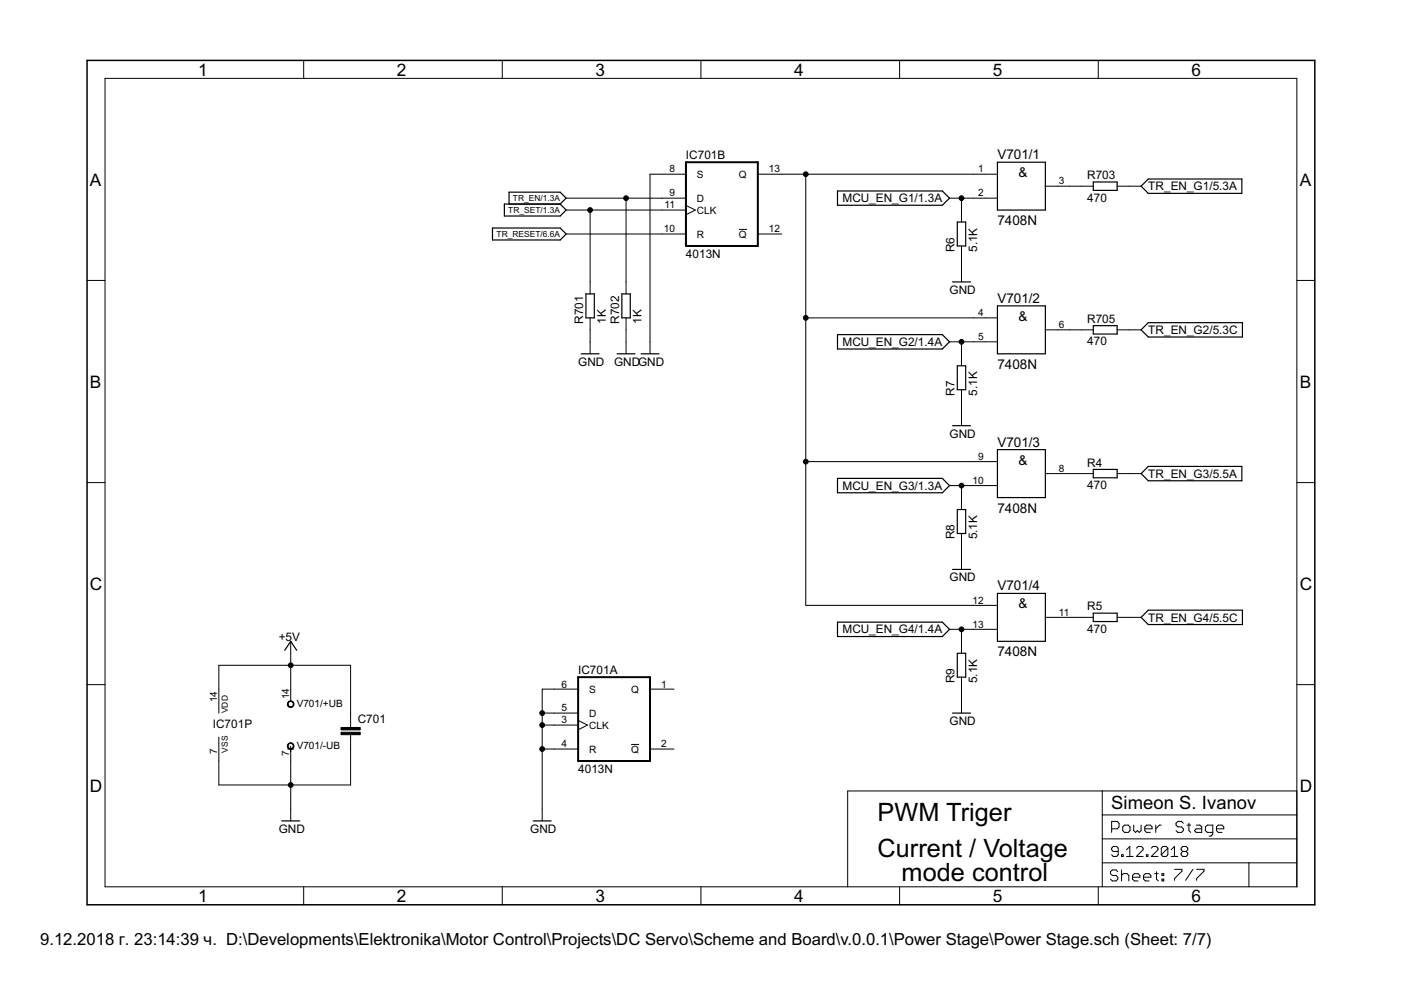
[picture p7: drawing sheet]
<svg xmlns="http://www.w3.org/2000/svg" width="297mm" height="210mm" viewBox="0 0 297 210" stroke-linecap="round" stroke-linejoin="round" font-family="sans-serif">
<g fill="#000" stroke="#000" stroke-width=".21">
<path d="M22.3 16.6v171.4zM64.4 12.8v3.8zM106.5 12.8v3.8zM148.6 12.8v3.8zM190.7 12.8v3.8zM232.9 12.8v3.8zM22.3 16.6h252.7zM137.8 36.9h2.6zM140.4 36.9h5zM160.7 36.9h5.1zM165.8 36.9h5zM170.8 36.9v30.5z"/>
<path d="M206.4 36.9h2.5zM170.8 36.9h35.6zM208.9 36.9h2.6zM221.6 39.5h2.6zM224.2 39.5h2.5zM229.3 39.5h2.5zM226.7 39.5h2.6zM236.9 39.5h2.5zM239.4 39.5h2.5zM18.5 59.5h3.8zM120 42h12.7zM120 44.5h5.1z"/>
<path d="M125.1 59.8v2.5zM125.1 44.5h15.3zM125.1 44.5v15.3zM132.7 59.8v2.5zM132.7 42v17.8zM140.4 44.5h5zM140.4 49.6h5zM140.4 42h5zM120 49.6h20.4zM132.7 42h7.7zM145.4 43.6l2 .9zM145.4 45.5l2-1z"/>
<path d="M156.7 48.6h1.6zM160.7 49.6h5.1zM201.3 42h2.6zM203.9 52.2v2.5zM203.9 44.5v2.6zM203.9 57.2v2.6zM203.9 54.7v2.5zM203.9 42v2.5zM206.4 42h2.5zM203.9 42h2.5zM208.9 42h2.6zM275 59.5h3.8z"/>
<path d="M125.1 67.4v2.5zM125.1 72.5v2.5zM125.1 69.9v2.6zM132.7 67.4v2.5zM132.7 72.5v2.5zM132.7 69.9v2.6zM137.8 72.5v2.5zM137.8 36.9v35.6zM170.8 67.4h35.6zM170.8 67.4v30.5zM201.3 72.5h2.6zM203.9 75v2.6z"/>
<path d="M203.9 72.5v2.5zM206.4 67.4h2.5zM206.4 72.5h2.5zM203.9 72.5h2.5zM208.9 67.4h2.6zM208.9 72.5h2.6zM221.6 69.9h2.6zM224.2 69.9h2.5zM229.3 69.9h2.5zM226.7 69.9h2.6zM236.9 69.9h2.5zM239.4 69.9h2.5z"/>
<path d="M170.8 97.9v30.5zM203.9 82.6v2.6zM203.9 87.7v2.6zM203.9 85.2v2.5zM206.4 97.9h2.5zM170.8 97.9h35.6zM208.9 97.9h2.6zM18.5 102.3h3.8zM201.3 103h2.6zM203.9 113.1v2.6zM203.9 105.5v2.5zM203.9 118.2v2.5z"/>
<path d="M203.9 115.7v2.5zM203.9 103v2.5zM206.4 103h2.5zM203.9 103h2.5zM208.9 103h2.6zM221.6 100.4h2.6zM224.2 100.4h2.5zM229.3 100.4h2.5zM226.7 100.4h2.6zM236.9 100.4h2.5zM239.4 100.4h2.5zM275 102.3h3.8z"/>
<path d="M61.6 136v2.5zM61.6 138.5v2.6zM170.8 128.4h35.6zM201.3 133.4h2.6zM203.9 136v2.5zM203.9 133.4v2.6zM206.4 128.4h2.5zM206.4 133.4h2.5zM203.9 133.4h2.5zM208.9 128.4h2.6zM208.9 133.4h2.6zM221.6 130.9h2.6z"/>
<path d="M224.2 130.9h2.5zM229.3 130.9h2.5zM226.7 130.9h2.6zM236.9 130.9h2.5zM239.4 130.9h2.5zM18.5 145.2h3.8zM46.4 146.1v5.1zM46.4 141.1v5zM61.6 146.1v2.6zM61.6 158.2v1.2zM61.6 141.1v5zM46.4 141.1h15.2z"/>
<path d="M61 158.8h1.3zM74.3 151.2v2.5zM74.3 156.3v2.5zM74.3 153.7v.5zM74.3 155.8v.5zM74.3 141.1v10.1zM61.6 141.1h12.7zM115 153.7v5.1zM115 151.2v2.5zM115 146.1v5.1zM115 146.1h2.5zM117.5 153.7h5.1z"/>
<path d="M117.5 158.8h5.1zM117.5 151.2h5.1zM117.5 146.1h5.1zM115 158.8h2.5zM115 151.2h2.5zM115 153.7h2.5zM122.6 152.8l2 .9zM122.6 154.7l2-1zM133.8 157.8h1.7zM137.8 146.1h5.1zM137.8 158.8h5.1zM203.9 143.6v2.5z"/>
<path d="M203.9 148.7v2.5zM203.9 146.1v2.6zM275 145.2h3.8zM46.4 156.3v5.1zM46.4 161.4v5zM61.6 158.8v2.6zM61.6 171.5v2.6zM61.6 161.4v5zM61.6 166.4v5.1zM61.6 166.4h12.7zM46.4 166.4h15.2zM74.3 158.8v7.6z"/>
<path d="M115 171.5v2.6zM115 158.8v12.7zM179.7 167.7h54zM233.7 167.7h41.3zM233.7 177.9h41.3zM233.7 172.8v5.1zM233.7 172.8h41.3zM233.7 167.7v5.1zM235.7 174.2v2.3zM235.7 174.2h1.2zM235.7 179.8v.4zM236 179.5l-.3 .3z"/>
<path d="M236 179.5h.7zM236.9 174.2l.4 .3zM235.7 175.7h1.2zM236.7 179.5l.4 .3zM237.3 174.5v.8zM237.3 175.3l-.4 .4zM238 175.3v.8zM238 176.1l.4 .4zM238.4 176.5h.8zM238 175.3l.4-.4zM239.2 176.5l.4-.4zM238.4 174.9h.8z"/>
<path d="M239.5 179.5v2.1zM239.6 175.3v.8zM239.2 174.9l.4 .4zM240.4 174.9v1.2zM240.4 176.1l.4 .4zM240.8 176.5l.4-.4zM241.2 176.1l.3 .4zM241.3 179.5l-.4 .3zM241.5 176.5l.4-.4zM241.9 174.9v1.2zM241.3 179.5h.7zM242 179.5l.4 .3z"/>
<path d="M242.7 175.3v.8zM242.7 175.3l.4-.4zM242.7 176.1l.4 .4zM243.1 174.9h.8zM243.1 176.5h.8zM243.9 174.9l.4 .4zM244.3 175.3v.4zM242.7 175.7h1.6zM244.5 179.5l-.4 .3zM245 174.9v1.6zM245 175.7l.8-.8zM244.5 179.5h.7z"/>
<path d="M245.2 179.5l.3 .3zM245.8 174.9h.4zM246.5 179.5l-.3 .3zM246.5 179.5h.8zM247.3 179.5l.3 .3zM247.6 179.8v1.4zM249 179.5v2.1zM249.3 174.5v.4zM249.3 174.9l.4 .4zM249.3 174.5l.4-.3zM249.7 175.3h.8zM249.3 176.1l.4 .4z"/>
<path d="M250.8 179.5l-.4 .3zM249.7 174.2h.8zM250.5 175.3l.4 .4zM249.7 176.5h.8zM250.8 179.5h.7zM250.5 174.2l.4 .3zM250.9 175.7v.4zM250.9 176.1l-.4 .4zM251.5 179.5l.3 .3zM251.7 174.9h.8zM251.8 179.8v.4zM252.1 174.5v1.6z"/>
<path d="M252.1 176.1l.4 .4zM253.2 176.1l.4-.4zM253.6 174.9h.8zM253.2 176.1l.4 .4zM253.6 175.7h1.2zM254.4 174.9l.4 .4zM254.8 175.3v1.2zM253.6 176.5h1.2zM255.6 175.3v.8zM255.6 176.1l.4 .4zM255.6 175.3l.4-.4zM256 176.5h1.1z"/>
<path d="M256.3 177.3h.5zM256.8 177.3l.3-.4zM257.1 174.9v2zM256 174.9h1.1zM257.9 175.3v.8zM257.9 175.3l.4-.4zM257.9 176.1l.4 .4zM258.3 174.9h.8zM258.3 176.5h.8zM259.1 174.9l.4 .4zM259.5 175.3v.4zM257.9 175.7h1.6z"/>
<path d="M275 172.8v5.1zM275 167.7v5.1zM22.3 188h252.7zM64.4 188v3.8zM106.5 188v3.8zM148.6 188v3.8zM179.7 167.7v20.3zM190.7 188v3.8zM232.9 188v3.8zM233.7 182.9v5.1zM233.7 177.9v5zM235.4 184.8v.4z"/>
<path d="M235.4 185.2l.4 .4zM235.7 181.2l.3 .4zM235.7 180.2l.3 .3zM235.4 184.8l.4-.4zM235.8 185.6h.8zM235.4 186.4l.4 .4zM236 181.6h.7zM236 180.5h1.1zM235.8 184.4h.8zM236.6 185.6l.4 .4zM235.8 186.8h.8zM237.1 181.2l-.4 .4z"/>
<path d="M236.6 184.4l.4 .4zM237 186v.4zM237 186.4l-.4 .4zM237.1 179.8v1.4zM237.8 181.2v.4zM237.8 181.2h.3zM237.8 184.4v2.4zM237.8 185.6l.4-.4zM238.1 181.2v.4zM237.8 181.6h.3zM238.2 185.2h.8zM238.8 180.2l.7-.7z"/>
<path d="M238.8 181.6h1.4zM239 185.2l.3 .4zM239.3 185.6v1.2zM240.1 185.6v.8zM240.1 185.6l.4-.4zM240.1 186.4l.4 .4zM240.5 185.2h.8zM240.9 181.6l1.5-1.4zM240.5 186.8h.8zM241.3 185.2l.4 .4zM241.7 185.6v.4zM240.1 186h1.6z"/>
<path d="M240.9 181.6h1.5zM242.4 179.8v.4zM242.5 185.6v.8zM242.5 185.6l.3-.4zM242.5 186.4l.3 .4zM242.8 185.2h.8zM243.1 181.2v.4zM243.1 181.2h.3zM243.4 181.2v.4zM243.1 181.6h.3zM242.8 186.8h.8zM243.6 185.2l.4 .4z"/>
<path d="M244 185.6v.4zM242.5 186h1.5zM244.1 181.6l1.4-1.4zM244.8 185.2h.8zM245.2 184.8v1.6zM245.2 186.4l.4 .4zM244.1 181.6h1.4zM245.5 179.8v.4zM246.2 179.8v1.4zM246.2 181.2l1.4-1.4zM246.4 185.2h.3zM246.4 185.2v.4z"/>
<path d="M246.4 186.4h.3zM246.4 186.4v.4zM246.2 181.2l.3 .4zM246.7 185.2v.4zM246.4 185.6h.3zM246.7 186.4v.4zM246.4 186.8h.3zM246.5 181.6h.8zM247.6 181.2l-.3 .4zM248.3 180.2l.7-.7zM248.3 181.6h1.4zM249 184.3h1.6z"/>
<path d="M249 186.3v.3zM250.4 180.9v.3zM250.8 180.5l-.4 .4zM250.4 179.8v.4zM250.6 184.3v.4zM250.6 184.7l-1.6 1.6zM250.4 181.2l.4 .4zM250.4 180.2l.4 .3zM250.8 180.5h.7zM252.9 184.3l-1.5 2.3zM251.5 180.5l.3 .4zM250.8 181.6h.7z"/>
<path d="M251.8 180.2l-.3 .3zM251.8 180.9v.3zM251.8 181.2l-.3 .4zM253.7 184.3h1.6zM253.7 186.3v.3zM255.3 184.3v.4zM255.3 184.7l-1.6 1.6zM264.8 182.9v5.1zM264.8 182.9h10.2zM233.7 182.9h31.1zM275 182.9v5.1zM275 177.9v5z"/>
<path d="M275 16.6v171.4z"/>
<path d="M61.1 148.8a.71 .71 0 0 1 1.1 .1 .71 .71 0 0 1-.4 1.1 .71 .71 0 0 1-.9-.7h.2a.56 .56 0 0 1 .7-.6 .56 .56 0 0 1 .2 1 .56 .56 0 0 1-.9-.2l-.2-.2z" fill-rule="evenodd"/>
<path d="M61.1 157.7a.71 .71 0 0 1 1.1 .1 .71 .71 0 0 1-.4 1.1 .71 .71 0 0 1-.9-.7h.2a.56 .56 0 0 1 .7-.6 .56 .56 0 0 1 .2 .9 .56 .56 0 0 1-.9-.1l-.2-.2z" fill-rule="evenodd"/>
<circle cx="170.8" cy="36.9" r=".51"/>
<circle cx="125.1" cy="44.5" r=".51"/>
<circle cx="132.7" cy="42" r=".51"/>
<circle cx="203.9" cy="42" r=".51"/>
<circle cx="170.8" cy="67.4" r=".51"/>
<circle cx="203.9" cy="72.5" r=".51"/>
<circle cx="170.8" cy="97.9" r=".51"/>
<circle cx="203.9" cy="103" r=".51"/>
<circle cx="203.9" cy="133.4" r=".51"/>
<circle cx="61.6" cy="141.1" r=".51"/>
<circle cx="115" cy="153.7" r=".51"/>
<circle cx="115" cy="151.2" r=".51"/>
<circle cx="115" cy="158.8" r=".51"/>
<circle cx="61.6" cy="166.4" r=".51"/>
</g>
<g fill="#000" stroke="#000" stroke-width=".25">
<path d="M211.5 34.4v2.5zM211.5 34.4h10.1zM221.6 34.4v5.1zM221.6 39.5v5zM231.8 38.6h5.1zM241.9 39.5l1.6-1.5zM241.9 39.5l1.6 1.5zM243.5 38h19.8zM263.3 38v3zM104.4 48.3v2.6zM106.9 43.3v2.5zM107.9 40.7v2.6z"/>
<path d="M104.4 50.9h14.4zM104.4 48.3h14.4zM107.9 43.3h10.9zM107.9 40.7h10.9zM106.9 45.8h11.9zM106.9 43.3h11.9zM120 49.6l-1.2 1.3zM118.8 48.3l1.2 1.3zM118.8 43.3l1.2-1.3zM118.8 40.7l1.2 1.3zM120 44.5l-1.2 1.3zM118.8 43.3l1.2 1.2z"/>
<path d="M177.6 40.5v3zM177.6 43.5h22.2zM177.6 40.5h22.2zM199.8 43.5l1.5-1.5zM199.8 40.5l1.5 1.5zM202 59.8h3.8zM203 47.1v5.1zM203 52.2h1.7zM203 47.1h1.7zM204.7 47.1v5.1zM211.5 42v2.5zM211.5 44.5h10.1z"/>
<path d="M211.5 36.9v5.1zM231.8 40.4h5.1zM231.8 38.6v1.8zM236.9 38.6v1.8zM243.5 41h19.8zM123.2 75h3.8zM124.2 62.3v5.1zM124.2 67.4h1.8zM124.2 62.3h1.8zM126 62.3v5.1zM130.8 75h3.8zM131.8 62.3v5.1z"/>
<path d="M131.8 67.4h1.8zM131.8 62.3h1.8zM133.6 62.3v5.1zM135.9 75h3.8zM177.6 71v3zM177.6 74h22.2zM177.6 71h22.2zM201.3 72.5l-1.5 1.5zM199.8 71l1.5 1.5zM203 77.6v5zM203 77.6h1.7zM211.5 72.5v2.5z"/>
<path d="M211.5 75h10.1zM211.5 67.4v5.1zM211.5 64.9v2.5zM211.5 64.9h10.1zM221.6 64.9v5zM221.6 69.9v5.1zM231.8 70.8h5.1zM231.8 69v1.8zM231.8 69h5.1zM236.9 69v1.8zM241.9 69.9l1.6-1.5zM241.9 69.9l1.6 1.6z"/>
<path d="M243.5 68.4h19.9zM243.5 71.5h19.9zM263.4 68.4v3.1zM202 90.3h3.8zM203 82.6h1.7zM204.7 77.6v5zM211.5 95.3v2.6zM211.5 95.3h10.1zM221.6 95.3v5.1zM231.8 99.5h5.1zM243.5 98.9h19.8zM263.3 98.9v3z"/>
<path d="M177.6 101.4v3.1zM177.6 104.5h22.2zM177.6 101.4h22.2zM201.3 103l-1.5 1.5zM199.8 101.4l1.5 1.6zM203 108v5.1zM203 113.1h1.7zM203 108h1.7zM204.7 108v5.1zM211.5 103v2.5zM211.5 105.5h10.1zM211.5 97.9v5.1z"/>
<path d="M221.6 100.4v5.1zM231.8 101.3h5.1zM231.8 99.5v1.8zM236.9 99.5v1.8zM241.9 100.4l1.6-1.5zM241.9 100.4l1.6 1.5zM243.5 101.9h19.8zM61.6 136l-1.2 1.9zM61.6 136l1.3 1.9zM177.6 131.9v3.1zM177.6 135h22.2zM177.6 131.9h22.2z"/>
<path d="M201.3 133.4l-1.5 1.6zM199.8 131.9l1.5 1.5zM202 120.7h3.8zM203 138.5v5.1zM203 138.5h1.7zM211.5 133.4v2.6zM211.5 136h10.1zM211.5 128.4v5zM211.5 125.8v2.6zM211.5 125.8h10.1zM221.6 125.8v5.1zM221.6 130.9v5.1z"/>
<path d="M231.8 131.8h5.1zM231.8 130v1.8zM231.8 130h5.1zM236.9 130v1.8zM241.9 130.9l1.6-1.5zM241.9 130.9l1.6 1.5zM243.5 129.4h19.9zM243.5 132.4h19.9zM263.4 129.4v3zM202 151.2h3.8zM203 143.6h1.7zM204.7 138.5v5.1z"/>
<path d="M59.7 174.1h3.8zM113.1 174.1h3.8z"/>
</g>
<path d="M18.5 12.8v179zM18.5 12.8h260.3zM18.5 191.8h260.3zM278.8 12.8v179z" fill="#000" stroke="#000" stroke-width=".32"/>
<path d="M145.4 34.4v17.8zM145.4 34.4h15.3zM145.4 52.2h15.3zM160.7 34.4v17.8zM122.6 143.6v17.8zM122.6 143.6h15.2zM122.6 161.4h15.2zM137.8 143.6v17.8z" fill="#000" stroke="#000" stroke-width=".42"/>
<path d="M72.3 155.3h4.1v.5h-4.1zM72.3 154.2h4.1v.5h-4.1z" fill="#000" stroke="#000" stroke-width=".21"/>
<g font-size="6">
<text x="186.1" y="174.1">PWM Triger</text>
<text x="186.1" y="181.7">Current / Voltage</text>
<text x="191.2" y="186.8">mode control</text>
</g>
<text font-size="4.4" x="235.6" y="171.5">Simeon S. Ivanov</text>
<g font-size="4.1">
<text x="42" y="16">1</text>
<text x="84.1" y="16">2</text>
<text x="126.3" y="16">3</text>
<text x="168.4" y="16">4</text>
<text x="210.5" y="16">5</text>
<text x="252.6" y="16">6</text>
<text x="19.1" y="39.3">A</text>
<text x="275.6" y="39.3">A</text>
<text x="19.1" y="82.2">B</text>
<text x="275.6" y="82.2">B</text>
<text x="19.1" y="125">C</text>
<text x="275.6" y="125">C</text>
<text x="19.1" y="167.9">D</text>
<text x="275.6" y="167.9">D</text>
<text x="42" y="191.2">1</text>
<text x="84.1" y="191.2">2</text>
<text x="126.3" y="191.2">3</text>
<text x="168.4" y="191.2">4</text>
<text x="210.5" y="191.2">5</text>
<text x="252.6" y="191.2">6</text>
</g>
<text font-size="4" x="8.5" y="200.4">9.12.2018 г. 23:14:39 ч. D:\Developments\Elektronika\Motor Control\Projects\DC Servo\Scheme and Board\v.0.0.1\Power Stage\Power Stage.sch (Sheet: 7/7)</text>
<g font-size="3.2">
<text x="211.5" y="33.8">V701/1</text>
<text x="215.9" y="37.6">&amp;</text>
<text x="211.5" y="47.7">7408N</text>
<text x="211.5" y="64.2">V701/2</text>
<text x="215.9" y="68">&amp;</text>
<text x="211.5" y="78.2">7408N</text>
<text x="211.5" y="94.7">V701/3</text>
<text x="215.9" y="98.5">&amp;</text>
<text x="211.5" y="108.7">7408N</text>
<text x="211.5" y="125.2">V701/4</text>
<text x="215.9" y="129">&amp;</text>
<text x="211.5" y="139.1">7408N</text>
</g>
<g font-size="2.8">
<text x="145.4" y="33.8">IC701B</text>
<text x="230.5" y="38">R703</text>
<text x="243.5" y="40.4">TR_EN_G1/5.3A</text>
<text x="178.6" y="42.9">MCU_EN_G1/1.3A</text>
<text x="230.5" y="42.8">470</text>
<text x="202.4" y="53.4" transform="rotate(-90 202.4 53.4)">R6</text>
<text x="207.2" y="53.4" transform="rotate(-90 207.2 53.4)">5.1K</text>
<text x="145.4" y="54.7">4013N</text>
<text x="201.3" y="62.3">GND</text>
<text x="123.6" y="68.7" transform="rotate(-90 123.6 68.7)">R701</text>
<text x="128.4" y="68.7" transform="rotate(-90 128.4 68.7)">1K</text>
<text x="131.2" y="68.7" transform="rotate(-90 131.2 68.7)">R702</text>
<text x="136" y="68.7" transform="rotate(-90 136 68.7)">1K</text>
<text x="230.5" y="68.4">R705</text>
<text x="243.5" y="70.8">TR_EN_G2/5.3C</text>
<text x="122.6" y="77.6">GND</text>
<text x="130.2" y="77.6">GNDGND</text>
<text x="178.6" y="73.4">MCU_EN_G2/1.4A</text>
<text x="230.5" y="73.2">470</text>
<text x="202.4" y="83.9" transform="rotate(-90 202.4 83.9)">R7</text>
<text x="207.2" y="83.9" transform="rotate(-90 207.2 83.9)">5.1K</text>
<text x="201.3" y="92.8">GND</text>
<text x="230.5" y="98.9">R4</text>
<text x="243.5" y="101.3">TR_EN_G3/5.5A</text>
<text x="178.6" y="103.8">MCU_EN_G3/1.3A</text>
<text x="230.5" y="103.7">470</text>
<text x="202.4" y="114.4" transform="rotate(-90 202.4 114.4)">R8</text>
<text x="207.2" y="114.4" transform="rotate(-90 207.2 114.4)">5.1K</text>
<text x="201.3" y="123.3">GND</text>
<text x="230.5" y="129.4">R5</text>
<text x="243.5" y="131.8">TR_EN_G4/5.5C</text>
<text x="59.1" y="136">+5V</text>
<text x="178.6" y="134.3">MCU_EN_G4/1.4A</text>
<text x="230.5" y="134.2">470</text>
<text x="122.6" y="142.9">IC701A</text>
<text x="202.4" y="144.9" transform="rotate(-90 202.4 144.9)">R9</text>
<text x="207.2" y="144.9" transform="rotate(-90 207.2 144.9)">5.1K</text>
<text x="45.1" y="154.4">IC701P</text>
<text x="75.9" y="153.4">C701</text>
<text x="201.3" y="153.7">GND</text>
<text x="122.6" y="163.9">4013N</text>
<text x="59.1" y="176.6">GND</text>
<text x="112.4" y="176.6">GND</text>
</g>
<g font-size="2.4">
<text x="141.9" y="41.6">9</text>
<text x="141.9" y="36.6">8</text>
<text x="147.8" y="37.7">S</text>
<text x="156.7" y="37.7">Q</text>
<text x="163" y="36.6">13</text>
<text x="207.4" y="36.6">1</text>
<text x="207.4" y="41.6">2</text>
<text x="224.5" y="39.1">3</text>
<text x="140.9" y="44.2">11</text>
<text x="147.8" y="45.3">CLK</text>
<text x="147.8" y="42.8">D</text>
<text x="140.7" y="49.3">10</text>
<text x="147.8" y="50.4">R</text>
<text x="156.7" y="50.4">Q</text>
<text x="163" y="49.3">12</text>
<text x="207.4" y="67">4</text>
<text x="224.5" y="69.6">6</text>
<text x="207.4" y="72.1">5</text>
<text x="207.4" y="97.5">9</text>
<text x="224.5" y="100.1">8</text>
<text x="206.2" y="102.6">10</text>
<text x="206.2" y="128">12</text>
<text x="224.5" y="130.5">11</text>
<text x="206.2" y="133.1">13</text>
<text x="46" y="148.9" transform="rotate(-90 46 148.9)">14</text>
<text x="61.3" y="148.3" transform="rotate(-90 61.3 148.3)">14</text>
<text x="62.9" y="149.9">V701/+UB</text>
<text x="119.1" y="145.8">6</text>
<text x="124.9" y="146.9">S</text>
<text x="133.8" y="146.9">Q</text>
<text x="140.2" y="145.8">1</text>
<text x="119.1" y="153.4">3</text>
<text x="119.1" y="150.8">5</text>
<text x="124.9" y="154.5">CLK</text>
<text x="124.9" y="152">D</text>
<text x="46" y="159.8" transform="rotate(-90 46 159.8)">7</text>
<text x="61.3" y="160.4" transform="rotate(-90 61.3 160.4)">7</text>
<text x="62.9" y="158.8">V701/-UB</text>
<text x="119.1" y="158.5">4</text>
<text x="124.9" y="159.6">R</text>
<text x="133.8" y="159.6">Q</text>
<text x="140.2" y="158.5">2</text>
</g>
<g font-size="2">
<text x="107.8" y="45.2">TR_SET/1.3A</text>
<text x="108.8" y="42.6">TR_EN/1.3A</text>
<text x="105.3" y="50.3">TR_RESET/6.6A</text>
<text x="48.3" y="151.2" transform="rotate(-90 48.3 151.2)">VDD</text>
<text x="48.3" y="159.6" transform="rotate(-90 48.3 159.6)">VSS</text>
</g>
</svg>
